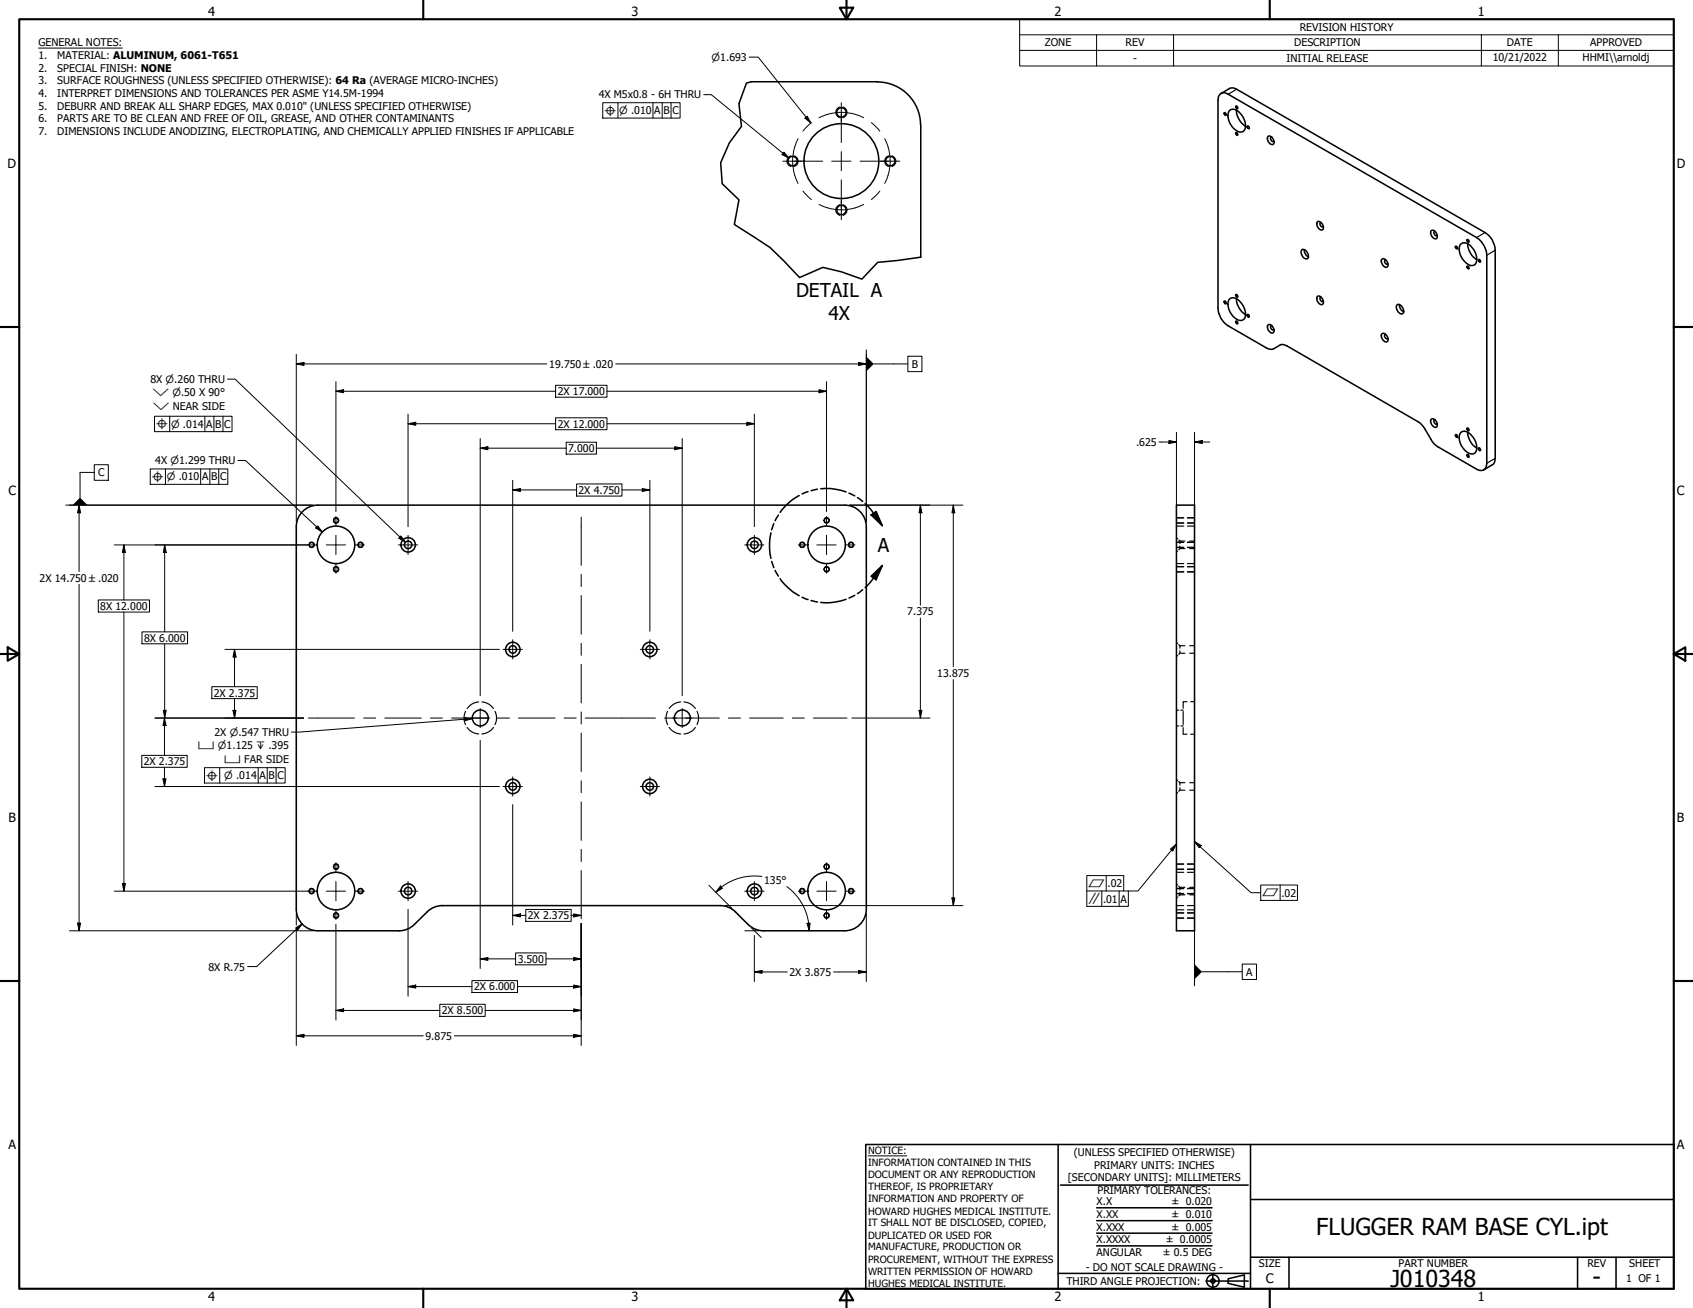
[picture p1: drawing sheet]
<svg xmlns="http://www.w3.org/2000/svg" width="559mm" height="432mm" viewBox="0 0 559 432" stroke-linecap="round" stroke-linejoin="round" font-family="sans-serif">
<!-- layer: Hidden (ANSI) -->
<g fill="none" stroke="#000" stroke-width=".38">
<path d="M388.3 177.5l.4 .4M388.3 173.7h2.4M388.3 179.1h2.4M388.3 172.6h2.4M388.3 171h2.4M389.1 178.2l.3 .4M389.4 178.6v.9M389.4 178.6h1.7M391.9 173.7h2.4M391.9 179.1h2.4M391.9 172.6h2.4M391.9 171h2.4"/>
<path d="M392.7 178.6h1.6M388.3 186.1h2.4M388.3 180.7h2.4M388.3 188.7h2.4M388.3 187.1h2.4M388.7 181.9l-.4 .3M389.4 180.3v.8M389.4 181.1l-.3 .4M389.4 181.1h1.7M391.9 186.1h2.4M391.9 180.7h2.4M391.9 188.7h2.4"/>
<path d="M391.9 187.1h2.4M392.7 181.1h1.6M388.3 212l.4 .4M388.7 216.4l-.4 .4M389.1 212.8l.3 .4M389.4 213.2v.8M389.4 214.8v.8M389.4 215.6l-.3 .4M389.4 215.6h1.7M389.4 213.2h1.7M392.7 215.6h1.6M392.7 213.2h1.6"/>
<path d="M153.7 234.8a5 5 0 0 0 0 4.4M158 231.7a5.2 5.2 0 0 0-3.8 2.2M159.1 231.7a5.2 5.2 0 0 1 3.8 2.2M163.4 234.8a5 5 0 0 1 0 4.4M220.3 234.8a5 5 0 0 0 0 4.4M224.7 231.7a5.2 5.2 0 0 0-3.8 2.2M225.7 231.7a5.2 5.2 0 0 1 3.9 2.2M230.1 234.8a5 5 0 0 1 0 4.4M388.3 234.4h.8M388.3 239.6h.8M389.8 234.4h.7M389.8 239.6h.7"/>
<path d="M390.5 234.9v4.2M391.8 231.6h-1.3v2.2M393 231.6h1.3M154.2 240.2l.1 .1a5 5 0 0 0 3.7 2M162.9 240.2l-.1 .1a5 5 0 0 1-3.7 2M220.9 240.2l.1 .1a5 5 0 0 0 3.7 2M229.6 240.2l-.2 .1a5 5 0 0 1-3.7 2M388.3 257.3l.4 .4M389.1 258l.3 .4M389.4 258.4v.8M389.4 258.4h1.7M390.5 240.2v2.2h1.3"/>
<path d="M392.7 258.4h1.6M393 242.4h1.3M388.7 261.6l-.4 .4M389.4 260v.9M389.4 260.9l-.3 .3M389.4 260.9h1.7M392.7 260.9h1.6M388.3 299h2.4M388.3 291.8l.4 .4M388.3 288h2.4M388.3 295h2.4M388.3 293.4h2.4"/>
<path d="M388.3 286.9h2.4M388.3 285.3h2.4M388.7 296.2l-.4 .3M389.1 292.5l.3 .4M389.4 292.9v.9M389.4 294.6v.8M389.4 295.4l-.3 .4M389.4 295.4h1.7M389.4 292.9h1.7M391.9 299h2.4M391.9 288h2.4M391.9 295h2.4"/>
<path d="M391.9 293.4h2.4M391.9 286.9h2.4M391.9 285.3h2.4M392.7 295.4h1.6M392.7 292.9h1.6M388.3 300.4h2.4M388.3 303h2.4M388.3 301.4h2.4M391.9 300.4h2.4M391.9 303h2.4M391.9 301.4h2.4"/>
</g>
<!-- layer: Hidden Narrow (ANSI) -->
<g fill="none" stroke="#000" stroke-width=".33">
<path d="M277.1 35.3a1.88 1.88 0 0 0-1.3 1.8 1.88 1.88 0 0 0 1.3 1.8M278.3 35.3a1.85 1.85 0 0 1 1.3 1.8 1.85 1.85 0 0 1-1.3 1.8M261 51.4a1.88 1.88 0 0 0-1.3 1.8 1.88 1.88 0 0 0 1.3 1.8M262.2 51.4a1.88 1.88 0 0 1 1.3 1.8 1.88 1.88 0 0 1-1.3 1.8M293.2 51.4a1.88 1.88 0 0 0-1.2 1.8 1.88 1.88 0 0 0 1.2 1.8M294.4 51.4a1.85 1.85 0 0 1 1.3 1.8 1.85 1.85 0 0 1-1.3 1.8M277.1 67.6a1.88 1.88 0 0 0-1.3 1.7 1.88 1.88 0 0 0 1.3 1.8M278.3 67.6a1.85 1.85 0 0 1 1.3 1.7 1.85 1.85 0 0 1-1.3 1.8M102.1 179.3a.91 .91 0 0 1 1.4-.1 .91 .91 0 0 1 0 1.3 .91 .91 0 0 1-1.4-.1M110.2 171.3a.91 .91 0 0 1 1.3-.2 .91 .91 0 0 1 0 1.4 .91 .91 0 0 1-1.3-.2M118.2 179.3a.91 .91 0 0 1 1.4-.1 .91 .91 0 0 1 0 1.3 .91 .91 0 0 1-1.4-.1M264 179.3a.91 .91 0 0 1 1.4-.1 .91 .91 0 0 1 0 1.3 .91 .91 0 0 1-1.4-.1"/>
<path d="M272.1 171.3a.91 .91 0 0 1 1.3-.2 .91 .91 0 0 1 0 1.4 .91 .91 0 0 1-1.3-.2M280.2 179.3a.91 .91 0 0 1 1.3-.1 .91 .91 0 0 1 0 1.3 .91 .91 0 0 1-1.3-.1M388.3 178.9h2.4M388.3 172.7h2.4M388.3 170.9h2.4M391.9 178.9h2.4M391.9 172.7h2.4M391.9 170.9h2.4M110.2 187.4a.91 .91 0 0 1 1.3-.2 .91 .91 0 0 1 0 1.4 .91 .91 0 0 1-1.3-.1M272.1 187.4a.91 .91 0 0 1 1.3-.2 .91 .91 0 0 1 0 1.4 .91 .91 0 0 1-1.3-.1M388.3 180.8h2.4M388.3 188.8h2.4"/>
<path d="M388.3 187h2.4M391.9 180.8h2.4M391.9 188.8h2.4M391.9 187h2.4M102.1 293.6a.91 .91 0 0 1 1.4-.1 .91 .91 0 0 1 0 1.3 .91 .91 0 0 1-1.4-.1M110.2 285.6a.91 .91 0 0 1 1.3-.2 .91 .91 0 0 1 0 1.4 .91 .91 0 0 1-1.3-.2M118.2 293.6a.91 .91 0 0 1 1.4-.1 .91 .91 0 0 1 0 1.3 .91 .91 0 0 1-1.4-.1M264 293.6a.91 .91 0 0 1 1.4-.1 .91 .91 0 0 1 0 1.3 .91 .91 0 0 1-1.4-.1M272.1 285.6a.91 .91 0 0 1 1.3-.2 .91 .91 0 0 1 0 1.4 .91 .91 0 0 1-1.3-.2M280.2 293.6a.91 .91 0 0 1 1.3-.1 .91 .91 0 0 1 0 1.3 .91 .91 0 0 1-1.3-.1M388.3 295.1h2.4M388.3 293.2h2.4"/>
<path d="M388.3 287h2.4M388.3 285.2h2.4M391.9 295.1h2.4M391.9 293.2h2.4M391.9 287h2.4M391.9 285.2h2.4M110.2 301.7a.91 .91 0 0 1 1.3-.2 .91 .91 0 0 1 0 1.4 .91 .91 0 0 1-1.3-.1M272.1 301.7a.91 .91 0 0 1 1.3-.2 .91 .91 0 0 1 0 1.4 .91 .91 0 0 1-1.3-.1M388.3 303.1h2.4M388.3 301.3h2.4M391.9 303.1h2.4M391.9 301.3h2.4"/>
</g>
<!-- layer: Visible (ANSI) -->
<g fill="none" stroke="#000" stroke-width=".51">
<path d="M248 27h41.6M289.6 27.1a14.3 14.3 0 0 1 14.2 14.2M402.6 31.2l.6-.5 .8-.1 .9 .3 82.5 47.5a7.8 7.8 0 0 1 3.3 5.9v68.6a2.06 2.06 0 0 1-.9 2.2 2.06 2.06 0 0 1-2.4-.2l-13.1-7.6-1.7-1.7-2.6-4.4-1.6-1.8-43.6-25.2-1.8-.5-2.6 1.4-1.5 .2-13.5-7.7a7.3 7.3 0 0 1-3.4-5.9v-68.7l.1-1zM403 30.9l3.1-1.8h1.3l.8 .4 82 47.3a7.3 7.3 0 0 1 3.3 5.8v68.7l-.2 1.4-.5 .6-3.1 1.8M404.1 37.3a.45 .45 0 0 1 .6 .2 .45 .45 0 0 1-.3 .6zM405.8 36.5a2.76 2.76 0 0 1 4 1.4 4.5 4.5 0 0 1 .7 5.4 3.2 3.2 0 0 1-4-1.8 4.3 4.3 0 0 1-.7-5zM407.9 35.1a.43 .43 0 0 1 .6 .2 .43 .43 0 0 1-.3 .6zM408.1 36.4a6.5 6.5 0 0 0 3 5.3M303.9 41.3v43.5M407.9 43.9a.43 .43 0 0 1 .6 .2 .43 .43 0 0 1-.3 .5zM411.7 41.7a.45 .45 0 0 1 .6 .2 .45 .45 0 0 1-.2 .6l-.4-.3zM418.6 45a1.88 1.88 0 0 1 1.7 2.6 1.8 1.8 0 0 1-1.7-2.6z"/>
<path d="M419.7 45.3a.82 .82 0 0 0-.2 1 .82 .82 0 0 0 .9 .4l.1-.1M434.9 73.2a1.75 1.75 0 0 1 1.6 .8 1.75 1.75 0 0 1-.1 1.9 1.84 1.84 0 0 1-1.5-2.7zM436 73.5a.78 .78 0 0 0-.2 1 .78 .78 0 0 0 1 .3M472.3 76.3a1.51 1.51 0 0 1 2.1 1.6 .77 .77 0 0 1-.5 1 .77 .77 0 0 1-1-.5l-.6-.9zM473.6 76.4a.75 .75 0 0 0-.1 1 .75 .75 0 0 0 .9 .3M484.3 79.1a.47 .47 0 0 1 .5 .3 .47 .47 0 0 1-.2 .5l-.4-.4zM404.1 99.5a.45 .45 0 0 1 .6 .2 .45 .45 0 0 1-.3 .6zM406.1 98.5a3 3 0 0 1 3.7 1.6 4.5 4.5 0 0 1 .7 5.4 3 3 0 0 1-4-1.8 4.1 4.1 0 0 1-.4-5.2zM407.9 97.3a.45 .45 0 0 1 .6 .2 .45 .45 0 0 1-.3 .6zM408.1 98.6a6.5 6.5 0 0 0 3 5.3M429.6 82.6a1.34 1.34 0 0 1 2 1 1.04 1.04 0 0 1 .3 1.2 1.04 1.04 0 0 1-1.1 .6 2.31 2.31 0 0 1-1.2-2.8zM430.5 82.4a2.81 2.81 0 0 0 1.4 2.4"/>
<path d="M434.9 97.8a1.75 1.75 0 0 1 1.6 .9 1.75 1.75 0 0 1-.1 1.8 1.84 1.84 0 0 1-1.5-2.7zM436 98.1a.75 .75 0 0 0-.2 1 .75 .75 0 0 0 1 .3M456.1 85.7a1.51 1.51 0 0 1 2.1 1.6 .77 .77 0 0 1-.5 1 .77 .77 0 0 1-1-.5l-.8-1.2zM457.3 85.8a.75 .75 0 0 0-.2 1 .75 .75 0 0 0 1 .3M480.4 81.3a.45 .45 0 0 1 .6 .3 .45 .45 0 0 1-.2 .6zM482.2 80.6a2.76 2.76 0 0 1 3.9 1.4 4.5 4.5 0 0 1 .7 5.4 3.2 3.2 0 0 1-4-1.8 4.4 4.4 0 0 1-.6-5zM484.2 87.9a.43 .43 0 0 1 .6 .2 .43 .43 0 0 1-.2 .6zM484.4 80.5a6.5 6.5 0 0 0 3 5.2M488.1 85.7a.48 .48 0 0 1 .5 .3 .48 .48 0 0 1-.2 .6l-.3-.3zM408 106a.47 .47 0 0 1 .5 .3 .47 .47 0 0 1-.3 .6l-.3-.5zM411.7 103.9a.45 .45 0 0 1 .6 .2 .45 .45 0 0 1-.2 .6zM418.6 107.2a1.85 1.85 0 0 1 1.7 2.6 1.5 1.5 0 0 1-2-1.6z"/>
<path d="M419.7 107.5a.75 .75 0 0 0-.1 1 .75 .75 0 0 0 .9 .3M456.1 110.3a1.58 1.58 0 0 1 1.6 .3 1.58 1.58 0 0 1 .5 1.7 .88 .88 0 0 1-.9 .6 .88 .88 0 0 1-.9-.7l-.5-1.1zM457.3 110.4a.75 .75 0 0 0-.2 1 .75 .75 0 0 0 1 .3M461.1 100.7a1.35 1.35 0 0 1 1.9 1 1.07 1.07 0 0 1 .4 1.2 1.07 1.07 0 0 1-1.1 .7 2.31 2.31 0 0 1-1.2-2.9zM461.9 100.5a2.81 2.81 0 0 0 1.4 2.5M472.3 138.5a1.58 1.58 0 0 1 1.7 .3 1.58 1.58 0 0 1 .4 1.7 .88 .88 0 0 1-.9 .6 .88 .88 0 0 1-.8-.7l-.4-.7zM473.6 138.6a.78 .78 0 0 0-.2 1 .78 .78 0 0 0 1 .3M480.4 143.6a.45 .45 0 0 1 .6 .2 .45 .45 0 0 1-.2 .6zM482.4 142.6a3 3 0 0 1 3.7 1.6 4.5 4.5 0 0 1 .7 5.3 3 3 0 0 1-4-1.7 4.1 4.1 0 0 1-.4-5.2zM484.2 141.4a.45 .45 0 0 1 .6 .2 .45 .45 0 0 1-.2 .6zM484.2 150.2a.43 .43 0 0 1 .6 .2 .43 .43 0 0 1-.2 .5zM484.4 142.7a6.5 6.5 0 0 0 3 5.3"/>
<path d="M488.1 147.9a.48 .48 0 0 1 .5 .3 .48 .48 0 0 1-.2 .6l-.3-.3zM97.8 173.9v126.2a7.1 7.1 0 0 0 7.1 7.2h26.9M278.8 166.8h-173.9a7.1 7.1 0 0 0-7.1 7.1M278.8 166.8a7.1 7.1 0 0 1 7.1 7.1M285.9 173.9v126.2a7.1 7.1 0 0 1-7.1 7.2M388.3 166.8h6v140.5h-6zM146 299h91.7a7.1 7.1 0 0 1 5.1 2.1l4.1 4.1M146 299a7.1 7.1 0 0 0-5 2.1l-4.2 4.1a7.1 7.1 0 0 1-5.1 2.1M246.9 305.2a7.1 7.1 0 0 0 5.1 2.1h26.8"/>
<circle cx="277.7" cy="37.1" r="1.56"/>
<circle cx="261.6" cy="53.2" r="1.56"/>
<circle cx="277.7" cy="53.2" r="12.4"/>
<circle cx="293.8" cy="53.2" r="1.56"/>
<circle cx="277.7" cy="69.3" r="1.56"/>
<circle cx="102.8" cy="179.9" r=".79"/>
<circle cx="110.9" cy="171.8" r=".79"/>
<circle cx="110.9" cy="179.9" r="6.2"/>
<circle cx="119" cy="179.9" r=".79"/>
<circle cx="134.7" cy="179.9" r="1.24"/>
<circle cx="134.7" cy="179.9" r="2.38"/>
<circle cx="249" cy="179.9" r="1.24"/>
<circle cx="249" cy="179.9" r="2.38"/>
<circle cx="264.8" cy="179.9" r=".79"/>
<circle cx="272.8" cy="171.8" r=".79"/>
<circle cx="272.8" cy="179.9" r="6.2"/>
<circle cx="280.9" cy="179.9" r=".79"/>
<circle cx="110.9" cy="187.9" r=".79"/>
<circle cx="272.8" cy="187.9" r=".79"/>
<circle cx="169.3" cy="214.4" r="1.24"/>
<circle cx="169.3" cy="214.4" r="2.38"/>
<circle cx="214.5" cy="214.4" r="1.24"/>
<circle cx="214.5" cy="214.4" r="2.38"/>
<circle cx="158.5" cy="237" r="2.64"/>
<circle cx="225.2" cy="237" r="2.64"/>
<circle cx="169.3" cy="259.6" r="1.24"/>
<circle cx="169.3" cy="259.6" r="2.38"/>
<circle cx="214.5" cy="259.6" r="1.24"/>
<circle cx="214.5" cy="259.6" r="2.38"/>
<circle cx="102.8" cy="294.2" r=".79"/>
<circle cx="110.9" cy="286.1" r=".79"/>
<circle cx="110.9" cy="294.2" r="6.2"/>
<circle cx="119" cy="294.2" r=".79"/>
<circle cx="134.7" cy="294.2" r="1.24"/>
<circle cx="134.7" cy="294.2" r="2.38"/>
<circle cx="249" cy="294.2" r="1.24"/>
<circle cx="249" cy="294.2" r="2.38"/>
<circle cx="264.8" cy="294.2" r=".79"/>
<circle cx="272.8" cy="286.1" r=".79"/>
<circle cx="272.8" cy="294.2" r="6.2"/>
<circle cx="280.9" cy="294.2" r=".79"/>
<circle cx="110.9" cy="302.2" r=".79"/>
<circle cx="272.8" cy="302.2" r=".79"/>
</g>
<!-- layer: Visible Narrow (ANSI) -->
<path d="M408.2 29.5l-2.8 1.6M490.2 76.8l-2.8 1.6M493.5 82.6l-2.8 1.7M493.5 151.3l-2.8 1.6" fill="none" stroke="#000" stroke-width=".38"/>
<!-- layer: Break Line (ANSI) -->
<path d="M248 27l-1.6 .4-2.5 6.8 .8 7.5-4 5.5-2.8 6.5 .5 6.9 5.5 5.4-1.5 8.1 11.8 7.6 9.7 9.9 7.7-3.3 6.1 1.4 6.8 2.4 5.2-5.5 6.7-.6 7.5-1.2" fill="none" stroke="#000" stroke-width=".51"/>
<!-- layer: Detail Boundary (ANSI) -->
<g fill="none" stroke="#000" stroke-width=".51">
<path d="M254.4 175.9v.1a19.2 19.2 0 0 0 0 8.3M255.4 172.8l-.7 2.1M256.9 170.1l-1.1 1.8M263.8 163.6a18.9 18.9 0 0 0-6.3 5.6M266.7 162.3l-2 .8M269.8 161.5l-2.1 .5M270.9 161.4a20.5 20.5 0 0 1 8.4 1M280.2 162.8l1.9 .9M283 164.3l1.7 1.2M285.6 166.2a30.7 30.7 0 0 1 5.6 7.3M287.5 170l1.7-1.2 2 4.7zM254.7 185.4l.7 2"/>
<path d="M255.8 188.3l1.1 1.9M257.5 191.1l.5 .7a20.4 20.4 0 0 0 5.8 4.9M264.7 197.2l2 .7M267.7 198.2l2.1 .6M279.3 197.9h-.1a19.9 19.9 0 0 1-8.3 1M282.1 196.5l-1.9 .9M284.7 194.7l-1.7 1.3M287.5 190.2l3.7-3.5-2 4.7zM291.2 186.7a30.7 30.7 0 0 1-5.6 7.3"/>
</g>
<g fill="#000">
<path d="M287.5 170l1.7-1.2 2 4.7z" fill-rule="evenodd"/>
<path d="M287.5 190.2l3.7-3.5-2 4.7z" fill-rule="evenodd"/>
</g>
<!-- layer: Border (ANSI) -->
<g fill="none" stroke="#000" stroke-width=".7">
<path d="M6.3 6.3h546.1v419.1h-546.1zM139.7 0v6.3M277.2 2.5h4.4l-2.2 3.8zM279.4 0v6.3M419.1 0v6.3M0 107.9h6.3M552.4 107.9h6.4M0 215.9h6.3M2.5 213.7l3.8 2.2-3.8 2.2zM552.4 215.9l3.9-2.2v4.4zM552.4 215.9h6.4M0 323.8h6.3"/>
<path d="M552.4 323.8h6.4M139.7 425.4v6.4M279.4 425.4l2.2 3.9h-4.4zM279.4 425.4v6.4M419.1 425.4v6.4"/>
</g>
<!-- layer: Title (ANSI) -->
<g fill="none" stroke="#000" stroke-width=".51">
<path d="M285.8 377.8h266.6v47.6h-266.6zM349.2 377.8v47.6M412.7 377.8v47.6M350 391.2h62M361.9 398.7h38.1M412.7 396h139.7M361.9 411.3h38.1M361.9 407.1h38.1M361.9 403h38.1M412.7 415h139.7M425.4 415v10.4M520.7 415v10.4"/>
<path d="M533.4 415v10.4M349.2 420.4h63.5M398 422.9h14M400.3 420.6v4.6M405.4 422.1l5.3-1.2v4l-5.3-1.2z"/>
<circle cx="400.3" cy="422.9" r="2.06"/>
<circle cx="400.3" cy="422.9" r=".73"/>
</g>
<path d="M286.5 381.6h12.8" fill="none" stroke="#000" stroke-width=".33"/>
<!-- layer: Symbol (ANSI) -->
<g fill="none" stroke="#000" stroke-width=".33">
<path d="M12.7 15.9h27.7M336.5 11.5v-5.2h215.9v5.2M336.5 16.6h215.9M361.9 11.5v10.3M387.3 11.5v10.3M488.9 11.5v10.3M514.3 11.5v10.3M552.4 11.5h-215.9v5.1M552.4 11.5v10.3h-215.9v-5.2M198.9 33.9h25.6v5.1h-25.6zM204 33.9v5.1M215.5 33.9v5.1"/>
<path d="M218.6 33.9v5.1M221.5 33.9v5.1M232.3 31.2h2.5l25.6 21M258.8 50.2l1.6 2-2.3-1.1zM285.9 115.5v56.8M299.7 117.6h4.6v5.1h-4.6zM51 137.4h25.6v5.1h-25.6zM56 137.4v5.1M67.6 137.4v5.1M70.6 137.4v5.1M73.6 137.4v5.1M75.1 125.2h2.5l56.2 53.8"/>
<path d="M288.4 120.1h11.3M31.1 153.4h4.7v5.2h-4.7zM31.1 156h-4.7v8.3M49.6 154.8h25.6v5.1h-25.6zM54.6 154.8v5.1M66.2 154.8v5.1M69.3 154.8v5.1M72.2 154.8v5.1M78.5 152h2.5l25.4 23.6M21.7 166.8h81.6M104.9 173.6l1.5 2-2.2-1.3zM132.3 176.9l1.5 2.1-2.2-1.3z"/>
<path d="M153.4 236.9l2.6 .3-2.5 .7zM156 237.2l-57.3 4.5h-2.5M67.5 253.4h26.6v5.1h-26.6zM72.5 253.4v5.1M85.2 253.4v5.1M88.2 253.4v5.1M91.1 253.4v5.1M388.3 278.6l-12.7 15.5h-3.2M394.3 277.8l2.2 1.3-.7 .7zM394.3 277.8l18.6 16.9h3.2M358.7 294.1h13.7v5.1h-13.7v-10.1h12.2v5M363.7 294.1v5.1"/>
<path d="M365.1 289.1v5M369.4 294.1v5.1M386.3 280.3l2-1.7-1.2 2.3zM416.1 292.2h12.1v5h-12.1zM422.5 292.2v5M394.3 301.8v23.6M410 318.3h4.7v5h-4.7zM396.7 320.8h13.3"/>
</g>
<!-- layer: Dimension (ANSI) -->
<g fill="none" stroke="#000" stroke-width=".33">
<path d="M247.3 18.9h3l17.4 21.7M265.7 39l.7-.6 1.3 2.2zM97.8 117v55.3M283.4 119.6l2.5 .5-2.5 .5zM285.9 117v55.3M97.8 120.1l2.5-.5v1zM97.8 120.1h82.7M110.9 129.2l2.5-.5v1zM110.9 129.2h72.5M110.9 126v42.9M134.7 139.9l2.5-.5v1zM134.7 139.9h48.7"/>
<path d="M134.7 136.7v37.2M183.4 137.9h16.9v4h-16.9zM183.4 127.2h16.9v3.9h-16.9zM200.3 139.9h48.7M200.3 129.2h72.5M203.2 120.1h82.7M246.5 139.4l2.5 .5-2.5 .5zM249 136.7v37.2M270.3 128.7l2.5 .5-2.5 .5zM272.8 126v42.9M158.5 148l2.5-.6v1.1zM158.5 144.8v84.9"/>
<path d="M158.5 148h28.4M169.2 158.6v49.8M186.9 146h9.9v3.9h-9.9zM190.3 159.8h15v4h-15zM196.8 148h28.4M214.5 158.6v49.8M222.7 147.4l2.5 .6-2.5 .5zM225.2 144.8v84.9M382.5 145.9h5.8M385.8 145.4l2.5 .5-2.5 .5zM388.3 142.7v29.6M394.3 145.9l2.5-.5v1z"/>
<path d="M394.3 145.9h5M394.3 142.7v29.6M22.9 166.8h80.5M26.1 166.8l.5 2.5h-1zM26.1 166.8v21.9M37.7 179.9h63.8M40.9 179.9l.5 2.5h-1zM40.9 179.9v18.2M54.4 179.9l.5 2.5h-1zM54.4 179.9v28.7M169.2 161.7l2.6-.4v.9zM169.2 161.7h21.1"/>
<path d="M205.3 161.7h9.2M212 161.3l2.5 .4-2.5 .5zM280.4 166.8h37.4M303.8 166.8l.5 2.5h-1zM303.8 166.8v33M314.6 166.8l.6 2.5h-1zM314.6 166.8v53.3M26.1 192.9v114.4M32.4 198.1h16.9v4h-16.9zM40.9 202.1v92.1M46.9 208.6h15v3.9h-15zM54.4 212.5v24.5"/>
<path d="M74.2 214.4h90.6M77.4 214.4l.5 2.5h-1zM77.4 214.4v12.3M303.8 204v33M51.1 237h49.1M53.9 234.5h1l-.5 2.5zM54.3 237l.5 2.5h-1zM54.3 237v12.4M69.9 226.7h15v3.9h-15zM76.9 234.5h1l-.5 2.5zM77.4 230.6v6.4M281.2 237h25.8"/>
<path d="M303.3 234.5h1l-.5 2.5zM314.6 224.3v74.7M46.8 249.4h15v3.9h-15zM51.1 259.7h113.7M53.8 257.1h1l-.5 2.6zM54.3 253.3v6.4M158.5 244.4v75.3M169.2 265.6v39.8M37.7 294.2h63.8M40.4 291.7h1l-.5 2.5zM234 292.3l7.6 7.6M237.8 292.5l.6 .7-2.1 1.3z"/>
<path d="M239.3 299h33.4M251.4 289.3a17.8 17.8 0 0 0-15.1 5.2M259.7 292.7a18.1 18.1 0 0 1 7.2 12M272.9 299h44.9M314.2 296.4h1l-.6 2.6zM22.9 307.3h75.7M25.6 304.7h1l-.5 2.6zM97.6 306.3l2.2-1.3-1.6 2.1zM97.8 301.7v3.7M97.8 306.5v38.6M98.8 307.3h4.6M99.8 305l-15.1 14.1h-3"/>
<path d="M110.9 305.1v31.6M134.7 300.2v28.7M158.5 316.5l2.5-.4v1zM158.5 316.5h11.7M169.2 302.2l2.6-.5v1zM169.2 302.2h4.3M170.2 314.6h10v3.9h-10zM173.5 300.2h15v4h-15zM180.2 316.5h11.6M188.5 302.2h3.3M189.4 316.1l2.4 .4-2.4 .6zM189.4 301.7l2.4 .5-2.4 .5z"/>
<path d="M191.8 304.9v40.2M245.8 307.3h4.6M248 306.3l3.3 3.2M249 308.9v15.1M266.4 304.8l1-.1-.3 2.6zM266.9 304.8l.2 2.5M285.9 301.7v22.3M110.9 333.6l2.5-.5v.9zM110.9 333.6h34.3M134.7 325.7l2.5-.5v1zM134.7 325.7h21.1M145.2 331.5h14.9v4h-14.9z"/>
<path d="M155.8 323.7h15v4h-15zM160.1 333.6h31.7M170.8 325.7h21M189.4 325.2l2.4 .5-2.4 .5zM189.4 333.1l2.4 .5-2.4 .4zM249 320.9l2.5-.5v.9zM249 320.9h10.8M275.1 320.9h10.8M283.4 320.4l2.5 .5-2.5 .4zM97.8 341.9l2.5-.5v1.1zM97.8 341.9h41.9M150 341.9h41.8"/>
<path d="M189.4 341.4l2.4 .5-2.4 .6z"/>
</g>
<g fill="#000">
<path d="M265.7 39l.7-.6 1.3 2.2z" fill-rule="evenodd"/>
<path d="M97.8 120.1l2.5-.5v1z" fill-rule="evenodd"/>
<path d="M110.9 129.2l2.5-.5v1z" fill-rule="evenodd"/>
<path d="M134.7 139.9l2.5-.5v1z" fill-rule="evenodd"/>
<path d="M270.3 128.7l2.5 .5-2.5 .5z" fill-rule="evenodd"/>
<path d="M283.4 119.6l2.5 .5-2.5 .5z" fill-rule="evenodd"/>
<path d="M158.5 148l2.5-.6v1.1z" fill-rule="evenodd"/>
<path d="M222.7 147.4l2.5 .6-2.5 .5z" fill-rule="evenodd"/>
<path d="M246.5 139.4l2.5 .5-2.5 .5z" fill-rule="evenodd"/>
<path d="M385.8 145.4l2.5 .5-2.5 .5z" fill-rule="evenodd"/>
<path d="M394.3 145.9l2.5-.5v1z" fill-rule="evenodd"/>
<path d="M26.1 166.8l.5 2.5h-1z" fill-rule="evenodd"/>
<path d="M169.2 161.7l2.6-.4v.9z" fill-rule="evenodd"/>
<path d="M212 161.3l2.5 .4-2.5 .5z" fill-rule="evenodd"/>
<path d="M303.8 166.8l.5 2.5h-1z" fill-rule="evenodd"/>
<path d="M314.6 166.8l.6 2.5h-1z" fill-rule="evenodd"/>
<path d="M40.9 179.9l.5 2.5h-1z" fill-rule="evenodd"/>
<path d="M54.4 179.9l.5 2.5h-1z" fill-rule="evenodd"/>
<path d="M77.4 214.4l.5 2.5h-1z" fill-rule="evenodd"/>
<path d="M53.9 234.5h1l-.5 2.5z" fill-rule="evenodd"/>
<path d="M54.3 237l.5 2.5h-1z" fill-rule="evenodd"/>
<path d="M76.9 234.5h1l-.5 2.5z" fill-rule="evenodd"/>
<path d="M303.3 234.5h1l-.5 2.5z" fill-rule="evenodd"/>
<path d="M53.8 257.1h1l-.5 2.6z" fill-rule="evenodd"/>
<path d="M40.4 291.7h1l-.5 2.5z" fill-rule="evenodd"/>
<path d="M237.8 292.5l.6 .7-2.1 1.3z" fill-rule="evenodd"/>
<path d="M314.2 296.4h1l-.6 2.6z" fill-rule="evenodd"/>
<path d="M25.6 304.7h1l-.5 2.6z" fill-rule="evenodd"/>
<path d="M97.6 306.3l2.2-1.3-1.6 2.1z" fill-rule="evenodd"/>
<path d="M158.5 316.5l2.5-.4v1z" fill-rule="evenodd"/>
<path d="M169.2 302.2l2.6-.5v1z" fill-rule="evenodd"/>
<path d="M189.4 316.1l2.4 .4-2.4 .6z" fill-rule="evenodd"/>
<path d="M189.4 301.7l2.4 .5-2.4 .5z" fill-rule="evenodd"/>
<path d="M266.4 304.8l1-.1-.3 2.6z" fill-rule="evenodd"/>
<path d="M110.9 333.6l2.5-.5v.9z" fill-rule="evenodd"/>
<path d="M134.7 325.7l2.5-.5v1z" fill-rule="evenodd"/>
<path d="M189.4 325.2l2.4 .5-2.4 .5z" fill-rule="evenodd"/>
<path d="M189.4 333.1l2.4 .5-2.4 .4z" fill-rule="evenodd"/>
<path d="M249 320.9l2.5-.5v.9z" fill-rule="evenodd"/>
<path d="M283.4 320.4l2.5 .5-2.5 .4z" fill-rule="evenodd"/>
<path d="M97.8 341.9l2.5-.5v1.1z" fill-rule="evenodd"/>
<path d="M189.4 341.4l2.4 .5-2.4 .6z" fill-rule="evenodd"/>
</g>
<!-- layer: Center Mark (ANSI) -->
<g fill="none" stroke="#000" stroke-width=".33">
<path d="M277.7 33.9v6.4M277.7 37.7v9.4M258.4 53.2h6.3M262.2 53.2h9.3M274.5 53.2h6.4M277.7 50v6.4M277.7 59.4v9.4M283.9 53.2h9.3M290.6 53.2h6.4M277.7 66.2v6.3M101.5 179.9h3.2M107.7 179.9h6.3"/>
<path d="M110.9 170.5v3.2M110.9 176.7v6.4M117.1 179.9h3.2M131.5 179.9h6.4M134.7 176.7v6.4M245.8 179.9h6.4M249 176.7v6.4M263.5 179.9h3.1M269.6 179.9h6.4M272.8 170.5v3.2M272.8 176.7v6.4M279 179.9h3.2"/>
<path d="M110.9 186.1v3.1M272.8 186.1v3.1M166.1 214.4h6.3M169.2 211.2v6.4M211.3 214.4h6.4M214.5 211.2v6.4M155.3 237h6.4M158.5 233.9v6.3M222 237h6.3M225.2 233.9v6.3M166.1 259.7h6.3M169.2 256.5v6.3"/>
<path d="M211.3 259.7h6.4M214.5 256.5v6.3M101.5 294.2h3.2M107.7 294.2h6.3M110.9 284.8v3.2M110.9 291v6.4M117.1 294.2h3.2M131.5 294.2h6.4M134.7 291v6.4M245.8 294.2h6.4M249 291v6.4M263.5 294.2h3.1"/>
<path d="M269.6 294.2h6.4M272.8 284.8v3.2M272.8 291v6.4M279 294.2h3.2M110.9 300.4v3.1M272.8 300.4v3.1"/>
</g>
<!-- layer: Symbol (ANSI) -->
<g fill="#000">
<path d="M258.8 50.2l1.6 2-2.3-1.1z" fill-rule="evenodd"/>
<path d="M285.9 117.7l2.5 2.4-2.5 2.5z" fill-rule="evenodd"/>
<path d="M26.4 164.3l2.5 2.5h-5z" fill-rule="evenodd"/>
<path d="M104.9 173.6l1.5 2-2.2-1.3z" fill-rule="evenodd"/>
<path d="M132.3 176.9l1.5 2.1-2.2-1.3z" fill-rule="evenodd"/>
<path d="M153.4 236.9l2.6 .3-2.5 .7z" fill-rule="evenodd"/>
<path d="M394.3 277.8l2.2 1.3-.7 .7z" fill-rule="evenodd"/>
<path d="M386.3 280.3l2-1.7-1.2 2.3z" fill-rule="evenodd"/>
<path d="M394.3 318.3l2.4 2.5-2.4 2.5z" fill-rule="evenodd"/>
</g>
<!-- layer: Centerline (ANSI) -->
<g fill="none" stroke="#000" stroke-width=".33">
<path d="M270.3 38.9a16.1 16.1 0 0 1 14.8 0M263.4 45.8a16.1 16.1 0 0 0 0 14.8M267.8 40.5l-2.8 2.8M287.6 40.5l2.8 2.8M292 45.8l1.3 3.4 .5 4M293.8 53.2l-.5 4-1.3 3.4M265 63.1l2.8 2.8M270.3 67.5a16.1 16.1 0 0 0 14.8 0M290.4 63.1l-2.8 2.8M191.8 170.8v15.8M191.8 189.6v4M191.8 196.6v12.8"/>
<path d="M191.8 212.3v4M191.8 219.3v12.7M101.8 237h15.2M120 237h4M127 237h12.1M142 237h4M149 237h12.2M164.1 237h4M171.1 237h12.1M186.2 237h4M191.8 235v4M193.2 237h23.1"/>
<path d="M219.3 237h4M226.3 237h11.1M240.4 237h4M247.4 237h11.1M261.5 237h4M268.5 237h11.1M191.8 242v12.7M191.8 257.7v4M191.8 264.7v12.7M191.8 280.4v4M191.8 287.4v15.9"/>
</g>
<g font-size="7.7">
<text x="434.5" y="407.6">FLUGGER RAM BASE CYL.ipt</text>
<text x="458.9" y="424.8">J010348</text>
<text x="525.7" y="424.4">-</text>
</g>
<g font-size="6.3">
<text x="262.8" y="98.1">DETAIL A</text>
<text x="273.4" y="105.6">4X</text>
<text x="289.8" y="182.4">A</text>
</g>
<text font-size="4.3" x="417.8" y="423.5">C</text>
<g font-size="4.2">
<text x="68.7" y="5.3">4</text>
<text x="208.4" y="5.3">3</text>
<text x="348.1" y="5.3">2</text>
<text x="487.8" y="5.3">1</text>
<text x="2.5" y="55.5">D</text>
<text x="553.5" y="55.5">D</text>
<text x="2.8" y="163.4">C</text>
<text x="553.5" y="163.4">C</text>
<text x="2.9" y="271.4">B</text>
<text x="553.5" y="271.4">B</text>
<text x="2.8" y="379.3">A</text>
<text x="553.5" y="379.3">A</text>
<text x="68.7" y="429.5">4</text>
<text x="208.4" y="429.6">3</text>
<text x="348.1" y="429.6">2</text>
<text x="487.8" y="429.5">1</text>
</g>
<g font-size="3.5">
<text x="429" y="10.2">REVISION HISTORY</text>
<text x="12.7" y="15.3">GENERAL NOTES:</text>
<text x="344.9" y="15.3">ZONE</text>
<text x="371.5" y="15.3">REV</text>
<text x="427.2" y="15.3">DESCRIPTION</text>
<text x="497.4" y="15.3">DATE</text>
<text x="524.9" y="15.3">APPROVED</text>
<text x="12.7" y="19.5">1.</text>
<text x="12.7" y="23.7">2.</text>
<text x="18.9" y="19.5">MATERIAL: ALUMINUM, 6061-T651</text>
<text x="18.9" y="23.7">SPECIAL FINISH: NONE</text>
<text x="374" y="20.3">-</text>
<text x="424.6" y="20.4">INITIAL RELEASE</text>
<text x="492.7" y="20.3">10/21/2022</text>
<text x="522.4" y="20.1">HHMI\\arnoldj</text>
<text x="12.7" y="27.8">3.</text>
<text x="18.9" y="27.8">SURFACE ROUGHNESS (UNLESS SPECIFIED OTHERWISE): 64 Ra (AVERAGE MICRO-INCHES)</text>
<text x="12.7" y="32">4.</text>
<text x="18.9" y="32">INTERPRET DIMENSIONS AND TOLERANCES PER ASME Y14.5M-1994</text>
<text x="197.6" y="32.5">4X M5x0.8 - 6H THRU</text>
<text x="12.7" y="36.2">5.</text>
<text x="12.7" y="40.4">6.</text>
<text x="18.9" y="36.2">DEBURR AND BREAK ALL SHARP EDGES, MAX 0.010&quot; (UNLESS SPECIFIED OTHERWISE)</text>
<text x="18.9" y="40.4">PARTS ARE TO BE CLEAN AND FREE OF OIL, GREASE, AND OTHER CONTAMINANTS</text>
<text x="216" y="37.7">A</text>
<text x="219" y="37.7">B</text>
<text x="221.9" y="37.7">C</text>
<text x="12.7" y="44.6">7.</text>
<text x="18.9" y="44.6">DIMENSIONS INCLUDE ANODIZING, ELECTROPLATING, AND CHEMICALLY APPLIED FINISHES IF APPLICABLE</text>
<text x="181.3" y="121.4">19.750 ±.020</text>
<text x="300.9" y="121.4">B</text>
<text x="49.7" y="126.4">8X ⌀.260 THRU</text>
<text x="184.1" y="130.4">2X 17.000</text>
<text x="68.1" y="141.2">A</text>
<text x="71.1" y="141.2">B</text>
<text x="74" y="141.2">C</text>
<text x="184.1" y="141.2">2X 12.000</text>
<text x="187.5" y="149.2">7.000</text>
<text x="375" y="147.2">.625</text>
<text x="51.2" y="153.3">4X ⌀1.299 THRU</text>
<text x="32.4" y="157.2">C</text>
<text x="66.7" y="158.6">A</text>
<text x="69.7" y="158.6">B</text>
<text x="72.6" y="158.6">C</text>
<text x="190.9" y="163">2X 4.750</text>
<text x="13.1" y="192">2X 14.750 ±.020</text>
<text x="33.1" y="201.3">8X 12.000</text>
<text x="299.5" y="203.1">7.375</text>
<text x="47.6" y="211.8">8X 6.000</text>
<text x="309.4" y="223.5">13.875</text>
<text x="70.5" y="229.9">2X 2.375</text>
<text x="70.8" y="243">2X ⌀.547 THRU</text>
<text x="47.4" y="252.6">2X 2.375</text>
<text x="85.7" y="257.2">A</text>
<text x="88.6" y="257.2">B</text>
<text x="91.6" y="257.2">C</text>
<text x="252.2" y="291.8">135°</text>
<text x="365.6" y="292.9">.02</text>
<text x="364.1" y="297.9">.01</text>
<text x="369.8" y="297.9">A</text>
<text x="423" y="296">.02</text>
<text x="174.2" y="303.5">2X 2.375</text>
<text x="170.9" y="317.8">3.500</text>
<text x="68.8" y="320.4">8X R.75</text>
<text x="260.6" y="322.1">2X 3.875</text>
<text x="411.3" y="322.1">A</text>
<text x="156.5" y="327">2X 6.000</text>
<text x="145.8" y="334.8">2X 8.500</text>
<text x="140.5" y="343.2">9.875</text>
<text x="354.5" y="381.6">(UNLESS SPECIFIED OTHERWISE)</text>
<text x="352.5" y="390">[SECONDARY UNITS]: MILLIMETERS</text>
<text x="361.1" y="385.8">PRIMARY UNITS: INCHES</text>
<text x="362.3" y="394.1">PRIMARY TOLERANCES:</text>
<text x="361.9" y="397.9">X.X</text>
<text x="386.7" y="398">± 0.020</text>
<text x="361.9" y="402.1">X.XX</text>
<text x="361.9" y="406.3">X.XXX</text>
<text x="386.7" y="402.1">± 0.010</text>
<text x="386.7" y="406.3">± 0.005</text>
<text x="361.9" y="410.5">X.XXXX</text>
<text x="384.7" y="410.5">± 0.0005</text>
<text x="358.4" y="419.7">- DO NOT SCALE DRAWING -</text>
<text x="361.9" y="414.6">ANGULAR</text>
<text x="383.8" y="414.7">± 0.5 DEG</text>
<text x="415.5" y="418.4">SIZE</text>
<text x="461.6" y="418.3">PART NUMBER</text>
<text x="523.9" y="418.3">REV</text>
<text x="537.8" y="418.4">SHEET</text>
<text x="352" y="424.2">THIRD ANGLE PROJECTION:</text>
<text x="536.7" y="423.2">1 OF 1</text>
</g>
<g font-size="3.3">
<text x="234.9" y="20.1">⌀1.693</text>
<text x="199.4" y="38.2">⌖</text>
<text x="204.4" y="37.7">⌀ .010</text>
<text x="50.3" y="130.9">⌵ ⌀.50 X 90°</text>
<text x="50.4" y="135.3">⌵ NEAR SIDE</text>
<text x="51.4" y="141.7">⌖</text>
<text x="56.5" y="141.2">⌀ .014</text>
<text x="50" y="159.1">⌖</text>
<text x="55.1" y="158.6">⌀ .010</text>
<text x="65.3" y="247.4">⌴ ⌀1.125 ↧ .395</text>
<text x="74" y="251.8">⌴ FAR SIDE</text>
<text x="67.9" y="257.7">⌖</text>
<text x="74" y="257.2">⌀ .014</text>
<text x="359.2" y="292.8">⏥</text>
<text x="359.2" y="298.5">∥</text>
<text x="416.6" y="295.9">⏥</text>
<text x="286.5" y="381.1">NOTICE:</text>
<text x="286.5" y="385">INFORMATION CONTAINED IN THIS</text>
<text x="286.5" y="389">DOCUMENT OR ANY REPRODUCTION</text>
<text x="286.5" y="392.9">THEREOF, IS PROPRIETARY</text>
<text x="286.5" y="396.9">INFORMATION AND PROPERTY OF</text>
<text x="286.5" y="400.9">HOWARD HUGHES MEDICAL INSTITUTE.</text>
<text x="286.5" y="404.9">IT SHALL NOT BE DISCLOSED, COPIED,</text>
<text x="286.5" y="408.9">DUPLICATED OR USED FOR</text>
<text x="286.5" y="412.8">MANUFACTURE, PRODUCTION OR</text>
<text x="286.5" y="416.8">PROCUREMENT, WITHOUT THE EXPRESS</text>
<text x="286.5" y="420.8">WRITTEN PERMISSION OF HOWARD</text>
<text x="286.5" y="424.8">HUGHES MEDICAL INSTITUTE.</text>
</g>
</svg>
